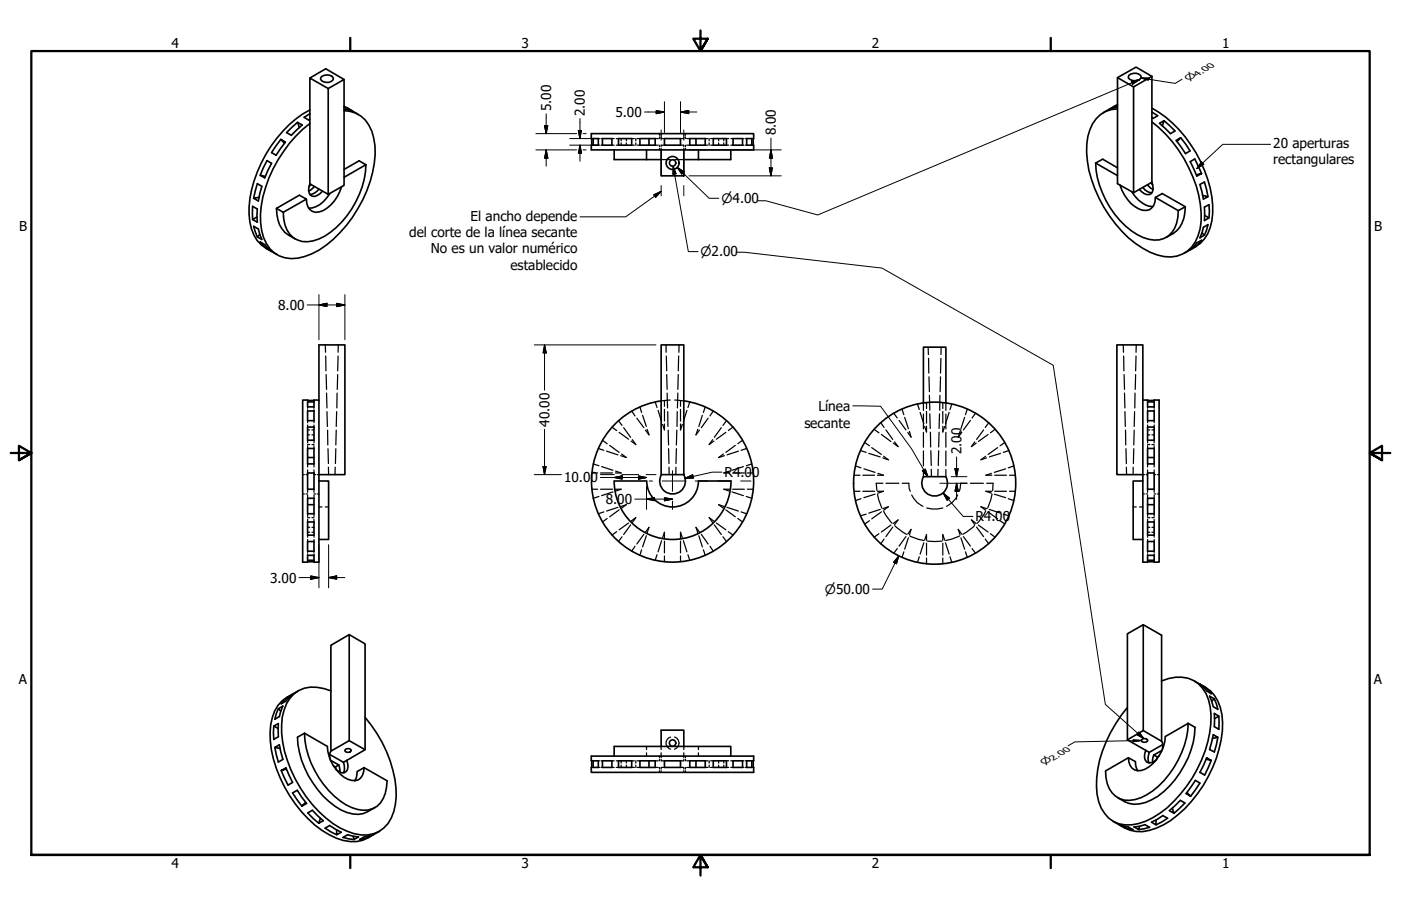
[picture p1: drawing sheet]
<svg xmlns="http://www.w3.org/2000/svg" width="432mm" height="279mm" viewBox="0 0 432 279" stroke-linecap="round" stroke-linejoin="round" font-family="sans-serif">
<!-- layer: Visible (ANSI) -->
<g fill="none" stroke="#000" stroke-width=".51">
<path d="M91.7 37.7l-3.4 3.2 1.5 .8 3.4-3.2-1.5-.8 .6 1.6M95.5 24.1l5.7 3.2v32.6l-5.7-3.2zM95.5 24.1l4.9-2.9 5.6 3.3-4.8 2.8M95.5 33.9a38.4 38.4 0 0 0-18 24.6 21.3 21.3 0 0 0 .8 14.1 12.9 12.9 0 0 0 7.2 5.9M95.5 35.1l-1.8 1.1 1.4 .8 .4-.2M99.2 23.6a2.33 2.33 0 0 1 3.5 .7 2.34 2.34 0 0 1-3.9 .1zM106 24.5v32.7l-4.8 2.7M106 34.1a9.4 9.4 0 0 1 9.2 8.5 29.9 29.9 0 0 1-3.4 19 36.5 36.5 0 0 1-15.7 16.7 11 11 0 0 1-11.6-.3 13.8 13.8 0 0 1-4.2-11.8 39.9 39.9 0 0 1 15.2-28.1M106 33.6l2.6 .7-1.3-.8-.2 .3M106 32.8l4.4 2.5M106 33l1.3 .5M344.4 33.6a8.9 8.9 0 0 0-8.5 6.4 25.5 25.5 0 0 0 1.5 18.2 38.6 38.6 0 0 0 14.8 18.4 12.7 12.7 0 0 0 12.2 1.8 11.4 11.4 0 0 0 5.8-10.2 38.9 38.9 0 0 0-13-28.8l-2.2-1.8"/>
<path d="M344.4 33l-2.5 .8 1.4-.8 .1 .2M344.4 32.3l-4.4 2.4M344.4 32.5l-1.1 .5M348 23.1a2.46 2.46 0 0 1 3.7 .6 2.33 2.33 0 0 1-3.9 .4zM349.4 26.8v32.6l5.6-3.2M355 23.6l-4.9-2.9-5.7 3.2v32.7l5 2.8M355 23.6l-5.6 3.2-5-2.9M355 23.6v32.6M355 33.3a38.4 38.4 0 0 1 18.8 32.5 11.8 11.8 0 0 1-5.2 10.2l-3.5 2M355 34.5l1.8 1.2-1.4 .8-.4-.2M358.8 37.2l3.3 3.2-1.4 .8-3.3-3.2 1.4-.8-.5 1.6M80.2 54l2.1-4.5 1.4 .9-2.1 4.5-1.4-.9 1.6 .4"/>
<path d="M86.6 43l-2.9 4.1 1.4 .8 2.8-4.1-1.3-.8 1.1 1.2M95.5 56.7a2.83 2.83 0 0 0 .8 3.8 3.4 3.4 0 0 0 3.1-1.6M95.8 56.9l-.6 .6M96.9 57.5l-1.8 1.4M98.3 58.4a3.7 3.7 0 0 1-2.8 1.5M101.7 59.7a7.9 7.9 0 0 1-6.6 4.5M105.3 57.6a11.4 11.4 0 0 1-6.9 7.7 3.3 3.3 0 0 1-4-3.9M112.8 50.8a27.3 27.3 0 0 1-14.6 22.9 7.2 7.2 0 0 1-10.8-6.2l-.1-2M112.8 50.8l-2.1-1.2-4.7 2.7M112.8 50.8l-6.8 3.9M182.8 42.7h1.6v2.1h-1.6zM185.7 42.7h2.9v2.1h-2.9z"/>
<path d="M189.3 46.2v3h14.5M190.6 42.7h4.1v2.1h-4.1zM197.2 42.7h4.7v2.1h-4.7zM199.3 46.2v3M200 42.7v2.1M203.8 46.2h7v8h-7zM203.8 46.2h-21.6v-5h50.1v5h-21.5M204.8 42.7h4.9v2.1h-4.9zM212.6 42.7h4.8v2.1h-4.8zM214.5 42.7v2.1M215.3 46.2v3M219.8 42.7h4.1v2.1h-4.1z"/>
<path d="M225.2 46.2v3h-14.4M225.9 42.7h3v2.1h-3zM230.1 42.7h1.6v2.1h-1.6zM337.7 50.3a27.3 27.3 0 0 0 14.5 22.9 7.1 7.1 0 0 0 9.8-2.8l.6-1.6 .6-3.8M337.7 50.3l2.2-1.2 4.5 2.7M337.7 50.3l6.7 3.9M345.2 57a11.6 11.6 0 0 0 6.9 7.8 3.4 3.4 0 0 0 4-3.9M348.8 59.1a8.4 8.4 0 0 0 6.5 4.6M352.2 57.8a3.6 3.6 0 0 0 2.8 1.6M353.6 57l1.7 1.4M354.7 56.4l.6 .6M355 56.2a2.83 2.83 0 0 1-.7 3.8 3.4 3.4 0 0 1-3.1-1.6"/>
<path d="M363.9 42.5l2.9 4-1.4 .9-2.9-4.1 1.4-.8-1.1 1.1M370.3 53.5l-2.1-4.5-1.4 .8 2.1 4.5 1.4-.8-1.6 .4M79.2 66.9l-1.3 .8 1.4 .8v-4l-1.4-.9v4.1M79.8 60.8l-1.6 .4 1.4 .8 1.1-4.5-1.4-.9-1.1 4.6M80.1 72.3l-.8 .8 1.4 .8-1.1-3.3-1.4-.8 1.1 3.3M82.5 76.5l-.2 .2 1.4 .8-2.1-2.1-1.4-.8 2.1 2.1M85.2 64.3a9.1 9.1 0 0 0 5.9 9.4M85.2 64.3l2.1 1.2M94.4 61.4l-7.1 4.1M94.4 61.4l-2.1-1.2-7.1 4.1M356.1 60.9l7.1 4.1M356.1 60.9l2.1-1.2 7.1 4.1"/>
<path d="M365.3 63.8a9.3 9.3 0 0 1-5.9 9.4M365.3 63.8l-2.1 1.2M368 75.9l.2 .3-1.4 .8 2.1-2.1 1.4-.8-2.1 2.1M370.5 71.8l.7 .7-1.4 .8 1.1-3.2 1.4-.8-1.1 3.2M370.6 60.3l1.7 .3-1.4 .8-1.1-4.5 1.4-.8 1.1 4.5M371.3 66.4l1.3 .8-1.4 .8v-4.1l1.4-.8v4.1M203.8 106.4h7v40h-7zM94.8 124h2v1.5h-2zM94.8 126.7h2v3h-2zM94.8 131.7h2v4.1h-2zM94.8 138.3h2v4.8h-2zM98.3 123.4h-5v50h5v-67h8v40h-8"/>
<path d="M203.8 123.6a25 25 0 0 0-17.5 38.2 25 25 0 0 0 42 .1 25 25 0 0 0-17.5-38.3M284.6 124.3v-17.2h6.9v17.2M352.2 123.4h5.1v50h-5.1v-67h-8v40h8M353.7 124h2v1.5h-2zM353.7 126.7h2v3h-2zM353.7 131.7h2v4.1h-2zM353.7 138.3h2v4.8h-2zM94.8 141.1h2M94.8 145.9h2v5h-2zM94.8 153.7h2v4.7h-2zM94.8 155.6h2M98.3 148.3h3v18.1h-3"/>
<path d="M189.3 148.4a18 18 0 0 0 18 18 18 18 0 0 0 18-18M189.3 148.3h10M199.3 148.4a8 8 0 0 0 8 7.9 8 8 0 0 0 8-7.9M203.9 146.4a4 4 0 0 0 3.4 5.9 4 4 0 0 0 3.4-5.9M215.3 148.3h9.9M291.5 147h-6.9a4 4 0 0 0 3.5 6 4 4 0 0 0 3.4-6M352.2 148.3h-3v18.1h3M353.7 141.1h2M353.7 145.9h2v5h-2zM353.7 153.7h2v4.7h-2zM353.7 155.6h2M94.8 161h2v4h-2z"/>
<path d="M94.8 167h2v3h-2zM94.8 171.3h2v1.5h-2zM353.7 161h2v4h-2zM353.7 167h2v3h-2zM353.7 171.3h2v1.5h-2zM107.6 195.7l-5.6 3.3v32.6l5.6-3.2v-32.7l4.9 2.9v32.6l-5.6 3.3M352.4 192.7v32.6l5.6 3.3M85.8 218.6l-1.1 3.2 1.4-.8 1.1-3.3-1.4 .9 .8 .7M88.8 214.9l-2.1 2.1 1.4-.8 2.1-2.1-1.4 .8 .2 .3M91.9 213a12.9 12.9 0 0 0-7.3 6.3 23.9 23.9 0 0 0 .6 17.6 40.2 40.2 0 0 0 14.1 19.2 17 17 0 0 0 10.6 3.4l1.9-.4 5.2-2.8M102 213a10.6 10.6 0 0 0-11.3 .9 14.7 14.7 0 0 0-3.9 12.2 39.4 39.4 0 0 0 18 29.2 14 14 0 0 0 10.3 1.8 10.1 10.1 0 0 0 6.8-9 34.9 34.9 0 0 0-7.5-24.5l-1.9-2.4M358 210a10.3 10.3 0 0 1 12.6 2.3 17.5 17.5 0 0 1 2.3 13.5 39.9 39.9 0 0 1-15.5 25 15.3 15.3 0 0 1-12.5 3.3 10.6 10.6 0 0 1-6.8-9.1 36.6 36.6 0 0 1 9.4-26.8"/>
<path d="M368.1 210l3.5 2a12.2 12.2 0 0 1 5.2 10.8 38.9 38.9 0 0 1-18.2 31.6 13.9 13.9 0 0 1-10.3 1.6l-5.2-2.7M371.3 211.8l2 2.1-1.4-.8-2.1-2.1 1.5 .8-.2 .3M374.3 215.5l1 3.3-1.3-.9-1.2-3.2 1.5 .8-.9 .7M84.4 223.9v4.1l1.4-.8v-4.1l-1.4 .8 1.3 .8M84.7 230.5l1.1 4.5 1.4-.8-1.1-4.5-1.4 .8 1.6 .3M88.3 237.2l-1.6 .4 1.4-.8 2.1 4.5-1.4 .8-2.1-4.5M93.9 226.1l-2.2 1.2a28 28 0 0 0 13.3 22.4 8.8 8.8 0 0 0 10.6-.7M93.9 226.1a27.3 27.3 0 0 0 14.5 22.9 7.1 7.1 0 0 0 9.7-2.7l.6-1.6 .6-3.9-7.1-4.1M93.9 226.1l7 4.1a12 12 0 0 0 6.2 10.1 3.1 3.1 0 0 0 5-2.3l.1-1.3M101.6 232.7l4.3 2.4M101.9 234.4l2.5 1.5M102 231.6l-.3 .7v1.8"/>
<path d="M102.8 236.2l.6 .3M104.4 235.9l.4 2.2M104.4 235.9l-1 .6M105.9 235.1a4.2 4.2 0 0 1 0 3.2M106.6 231a1.1 1.1 0 0 1 1.7 .5 1.11 1.11 0 0 1-1.1 .5 1.11 1.11 0 0 1-.9-.7zM106.9 234.5a2.77 2.77 0 0 1-.9 3.8 2.56 2.56 0 0 1-2.6-1.8M106.9 234.5l-1 .6M107.6 228.4l4.9 2.8M112.2 236.7l-2.1 1.2-.3 2.1-.5 .8M182.2 233.2h50.1v5h-50.1zM182.8 234.6h1.6v2.1h-1.6zM185.7 234.6h2.9v2.1h-2.9z"/>
<path d="M189.3 233.2v-3h35.9v3M190.6 234.6h4.1v2.1h-4.1zM197.2 234.6h4.7v2.1h-4.7zM200 234.6v2.1M203.8 230.2v-5h7v5M204.8 234.6h4.9v2.1h-4.9zM212.6 234.6h4.8v2.1h-4.8zM214.5 234.6v2.1M219.8 234.6h4.1v2.1h-4.1zM225.9 234.6h3v2.1h-3zM230.1 234.6h1.6v2.1h-1.6zM347.8 233.7l2.1 1.2 .1 1.1 .6 1.7"/>
<path d="M351.9 228.1a1.29 1.29 0 0 1 1.9 .2 1.14 1.14 0 0 1-2 .2zM352.4 225.3l-4.9 2.9M353.1 231.4a2.77 2.77 0 0 0 .9 3.9 2.52 2.52 0 0 0 2.7-1.9M353.1 231.4l1.1 .6M354.2 232a3.6 3.6 0 0 0 0 3.3M355.6 232.9l-.4 1.5 .1 .7M355.6 232.9l1.1 .5M357.2 233.1l-.5 .3M358 228.6v-32.7l-5.6-3.2-4.9 2.8v32.7l5.6 3.2M358 228.6l.3 .6v1.8M358.1 231.4l-2.5 1.5M358.4 229.6l-4.2 2.4"/>
<path d="M366.2 223.1l2.1 1.2a28.8 28.8 0 0 1-11.4 21.3 11.5 11.5 0 0 1-8.9 2.2l-3.5-1.8M366.2 223.1a28.2 28.2 0 0 1-12.8 22 8.5 8.5 0 0 1-9.5 .5 8.9 8.9 0 0 1-3.2-7.9l7.1-4M366.2 223.1l-7 4a12.5 12.5 0 0 1-6.3 10.1 3.4 3.4 0 0 1-3.7-.1 3.4 3.4 0 0 1-1.4-3.4M371.7 234.1l1.6 .4-1.4-.8-2.1 4.5 1.5 .8 2-4.5M375.3 227.4l-1 4.5-1.5-.8 1.2-4.5 1.3 .8-1.6 .3M375.7 220.9v4l-1.4-.8v-4.1l1.4 .9-1.4 .7M94.2 247.5l-1.2 1.1 1.5-.8-2.9-4.1-1.4 .8 2.8 4.1M98.7 252.3l-.5 1.6 1.4-.8-3.3-3.2-1.4 .8 3.3 3.2M103.8 255.9v1.5l1.4-.7-3.6-2.1-1.4 .8 3.6 2M108.8 257.9l.3 1 1.4-.8-3.4-.7-1.4 .9 3.4 .6M113.6 257.9l.1 .2 1.4-.8-2.8 .8-1.4 .8 2.8-.8M346.5 254.8l-.2 .3-1.4-.8 2.8 .7 1.5 .8-2.9-.7"/>
<path d="M351.2 254.8l-.2 1-1.5-.8 1.7-.2 1.7-.5 1.4 .8-3.3 .7M356.3 252.9v1.5l-1.4-.8 3.5-2.1 1.5 .8-3.6 2.1M361.3 249.2l.5 1.6-1.4-.8 3.4-3.2 1.4 .8-3.4 3.2M365.8 244.4l1.2 1.2-1.4-.9 2.8-4 1.4 .8-2.8 4.1"/>
<circle cx="207.3" cy="50.3" r="2"/>
<circle cx="207.3" cy="50.3" r=".98"/>
<circle cx="288.1" cy="149" r="25"/>
<circle cx="207.3" cy="229.1" r=".98"/>
</g>
<!-- layer: Hidden (ANSI) -->
<g fill="none" stroke="#000" stroke-width=".38">
<path d="M182.4 44.8h.2M182.4 42.7h.2M182.7 44.8h.1M182.7 42.7h.1M184.4 44.8h.4M184.4 42.7h.4M185.2 44.8h.5M185.2 42.7h.5M188.6 44.8h.7M188.6 42.7h.7M189.9 44.8h.7M189.9 42.7h.7"/>
<path d="M191.5 42.7v.7M191.5 44.1v.7M193 42.7v.7M193 44.1v.7M194.7 44.8h.8M194.7 42.7h.8M196 42.7v.7M196 44.1v.7M196.3 44.8h.9M196.3 42.7h.9M201.9 44.8h1M201.9 42.7h1"/>
<path d="M203.3 41.2v.5M203.3 42.2v.5M203.3 44.8v.4M203.3 45.7v.5M203.8 49.2h2.8M203.8 41.2v.5M203.8 42.2v.5h1M203.8 45.7v.5M204.8 44.8h-1v.4M208 49.2h2.8M209.7 44.8h1M209.7 42.7h1"/>
<path d="M210.8 41.2v.5M210.8 42.2v.5M210.8 44.8v.4M210.8 45.7v.5M211.3 41.2v.5M211.3 42.2v.5M211.3 44.8v.4M211.3 45.7v.5M211.6 44.8h1M211.6 42.7h1M217.4 44.8h.8M217.4 42.7h.8"/>
<path d="M218.6 42.7v.7M218.6 44.1v.7M219 44.8h.8M219 42.7h.8M221.5 42.7v.7M221.5 44.1v.7M223.1 42.7v.7M223.1 44.1v.7M223.9 44.8h.7M223.9 42.7h.7M225.2 44.8h.7M225.2 42.7h.7"/>
<path d="M228.9 44.8h.4M228.9 42.7h.4M229.7 44.8h.4M229.7 42.7h.4M231.7 44.8h.1M231.7 42.7h.1M232 44.8h.2M232 42.7h.2M100.3 106.4v2.2M100.4 109.8l.1 4.6M100.5 115.5l.1 4.6M104.1 115.5l-.2 4.6"/>
<path d="M104.2 109.8l-.1 4.6M104.3 106.4l-.1 2.2M205.3 106.4v2.2M205.4 109.8l.1 4.6M205.5 115.5l.1 4.6M209 115.5l-.1 4.6M209.2 109.8l-.2 4.6M209.3 106.4l-.1 2.2M286.1 107.1v2.2M286.2 110.5l.1 4.6M286.3 116.2l.1 4.6M289.9 116.2l-.1 4.6"/>
<path d="M290 110.5l-.1 4.6M290.1 107.1l-.1 2.2M346.2 106.4l.1 2.2M346.3 109.8l.1 4.6M346.5 115.5l.1 4.6M350 115.5l-.1 4.6M350.1 109.8l-.1 4.6M350.2 106.4l-.1 2.2M94.8 132.6h.6M94.8 134.1h.6M94.8 123.5v.1M94.8 123.8v.2"/>
<path d="M94.8 125.5v.4M94.8 126.4v.3M94.8 129.7v.7M94.8 131.1v.6M94.8 135.8v.8M94.8 137.5v.8M94.8 137.1h.6M96.1 132.6h.7M96.1 134.1h.7M96.1 137.1h.7M96.8 123.5v.1M96.8 123.8v.2"/>
<path d="M96.8 125.5v.4M96.8 126.4v.3M96.8 129.7v.7M96.8 131.1v.6M96.8 135.8v.8M96.8 137.5v.8M100.6 121.2l.2 4.6M100.8 126.9l.1 4.6M101 132.7v4.5M101.1 138.4l.1 4.5M103.5 138.4l-.1 4.5M103.6 132.7l-.1 4.5"/>
<path d="M103.8 126.9l-.2 4.6M103.9 121.2l-.1 4.6M184.4 138.3l1.7 .6M185.7 135.8l1.4 1M186.9 139.1l3.5 1.2M187.9 137.4l2.9 2.1M188.6 131.7l1.5 1.1M190.6 129.7l1.1 1.5M190.8 133.3l2.9 2.1M192.2 131.9l2.2 3M194.7 126.7l1 1.6M194.9 135.6l1.1 1.5-1.5-1.1"/>
<path d="M196.3 129l2.1 2.9M197.2 125.5l.5 1.7M198.1 128.1l1.1 3.4M199.5 132.4l.5 1.7-1.1-1.4M201.9 124l.6 1.7M202.8 126.6l1.1 3.4M204.8 130.7v1.9l-.6-1.7M204.8 123.5v1.8M204.8 126.2v3.7M205.6 121.2l.1 4.6M205.8 126.9l.1 4.6M205.9 132.7l.2 4.5"/>
<path d="M206.1 138.4l.1 4.5M206.6 123.4l-2.8 .2M208 123.4l2.8 .2M208.5 138.4l-.2 4.5M208.6 132.7l-.1 4.5M208.7 126.9v4.6M208.9 121.2l-.1 4.6M209.7 130.7v1.9l.6-1.7M209.7 123.5v1.8M209.7 126.2v3.7M211.7 126.6l-1.1 3.4M212.6 124l-.6 1.7"/>
<path d="M215.1 132.4l-.6 1.7 1.1-1.4M216.5 128.1l-1.1 3.4M217.4 125.5l-.6 1.7M218.2 129l-2 2.9M219.6 135.6l-1 1.5 1.4-1.1M219.8 126.7l-1 1.6M222.3 131.9l-2.1 3M223.7 133.3l-2.9 2.1M223.9 129.7l-1.1 1.5M225.9 131.7l-1.4 1.1M226.6 137.4l-2.9 2.1M227.6 139.1l-3.5 1.2"/>
<path d="M228.9 135.8l-1.5 1M230.1 138.3l-1.7 .6M265.2 138.9l1.8 .6M266.5 136.5l1.5 1M267.8 139.8l3.5 1.1M268.7 138l3 2.1M269.4 132.4l1.5 1.1M271.5 130.4l1 1.4M271.7 134l2.9 2.1M273 132.6l2.1 2.9M275.5 127.4l1 1.5M275.7 136.3l1.1 1.4-1.5-1"/>
<path d="M277.1 129.7l2.1 2.9M278 126.2l.6 1.7M278.8 128.7l1.2 3.5M280.3 133l.5 1.8-1-1.5M282.8 124.6l.5 1.7M283.6 127.2l1.1 3.5M284.6 124.3v2.3M284.6 127.7v4.6M284.6 133.3v4.6M284.6 139.1v4.5M285.6 131.4v1.8l-.6-1.7M285.6 124.1v1.9"/>
<path d="M285.6 126.9v3.6M286.4 121.9l.2 4.6M286.6 127.6l.1 4.5M286.8 133.3v4.6M286.9 139l.1 4.6M289.3 139l-.1 4.6M289.4 133.3l-.1 4.6M289.6 127.6l-.2 4.5M289.7 121.9l-.1 4.6M290.6 131.4v1.8l.5-1.7M290.6 124.1v1.9M290.6 126.9v3.6"/>
<path d="M291.5 124.3v2.3M291.5 127.7v4.6M291.5 133.3v4.6M291.5 139.1v4.5M292.5 127.2l-1.1 3.5M293.4 124.6l-.6 1.7M295.9 133l-.6 1.8 1.1-1.5M297.3 128.7l-1.1 3.5M298.1 126.2l-.5 1.7M299.1 129.7l-2.2 2.9M300.4 136.3l-1 1.4 1.5-1M300.7 127.4l-1.1 1.5"/>
<path d="M303.1 132.6l-2.1 2.9M304.5 134l-2.9 2.1M304.7 130.4l-1 1.4M306.7 132.4l-1.5 1.1M307.5 138l-3 2.1M308.4 139.8l-3.5 1.1M309.7 136.5l-1.5 1M311 138.9l-1.8 .6M346.6 121.2l.1 4.6M346.7 126.9l.1 4.6M346.9 132.7l.1 4.5M347 138.4l.2 4.5"/>
<path d="M349.4 138.4l-.1 4.5M349.6 132.7l-.2 4.5M349.7 126.9l-.1 4.6M349.8 121.2v4.6M353.7 132.6h.7M353.7 134.1h.7M353.7 137.1h.7M353.7 123.5v.1M353.7 123.8v.2M353.7 125.5v.4M353.7 126.4v.3M353.7 129.7v.7"/>
<path d="M353.7 131.1v.6M353.7 135.8v.8M353.7 137.5v.8M355 132.6h.7M355 134.1h.7M355 137.1h.7M355.7 123.5v.1M355.7 123.8v.2M355.7 125.5v.4M355.7 126.4v.3M355.7 129.7v.7M355.7 131.1v.6"/>
<path d="M355.7 135.8v.8M355.7 137.5v.8M93.3 146.4h.5M93.3 152.3h.5M94.3 146.4h.5M94.3 152.3h.5M94.8 143.1v.9M94.8 144.9v1M94.8 150.9v.9M94.8 152.7v1M94.8 158.4v.9M94.8 159.6h.6"/>
<path d="M96.1 159.6h.7M96.8 146.4h.5M96.8 152.3h.5M96.8 143.1v.9M96.8 144.9v1M96.8 150.9v.9M96.8 152.7v1M96.8 158.4v.9M97.8 146.4h.5M97.8 152.3h.5M98.3 156.3h1M100.3 156.3h1"/>
<path d="M101.2 144.1l.1 2.3M103.3 144.1v2.3M182.4 145.9h1.8M182.4 150.9h1.8M182.8 143.1l1.8 .5M184.6 153.1l-1.8 .6M185.1 145.9h3.7M185.1 150.9h3.7M185.4 143.9l3.5 1.1M186.1 157.9l-1.7 .5M187.1 159.9l-1.4 1.1M188.9 151.7l-3.5 1.1"/>
<path d="M189.7 150.9h1.8l-1.8 .5M189.7 145.3l1.8 .6h-1.8M190.4 156.5l-3.5 1.1M190.8 157.2l-2.9 2.2M191.3 156.2l1.7-.6-1.4 1.1M191.6 140l1.4 1.1-1.7-.6M206.2 144.1v2.3M208.3 144.1v2.3M222.9 140l-1.4 1.1 1.8-.6M223.3 156.2l-1.8-.6 1.4 1.1M223.7 157.2l2.9 2.2M224.1 156.5l3.5 1.1"/>
<path d="M224.8 145.3l-1.7 .6h1.8M224.9 150.9h-1.8l1.7 .5M225.6 151.7l3.5 1.1M225.8 145.9h3.6M225.8 150.9h3.6M227.4 159.9l1.5 1.1M228.4 157.9l1.7 .5M229.1 143.9l-3.5 1.1M230 153.1l1.7 .6M230.3 145.9h1.9M230.3 150.9h1.9M231.7 143.1l-1.7 .5"/>
<path d="M263.2 146.6h1.8M263.2 151.5h1.8M263.7 143.7l1.7 .6M265.4 153.8l-1.7 .6M265.9 146.6h3.7M265.9 151.5h3.7M266.3 144.6l3.4 1.1M267 158.6l-1.8 .5M269.7 152.4l-3.4 1.1M270.4 152.4l1.4 4.3M270.4 151.5h1.9l-1.7 .6M270.6 146l1.7 .6h-1.9"/>
<path d="M271.3 157.1l-3.5 1.1M271.7 157.9l-3 2.1M272.1 149h-2l.2 2.3M272.1 156.8l1.7-.5-1.4 1.1M272.4 157.7l.5 1.1 2.1 2.6M272.4 140.7l1.4 1.1-1.7-.6M273 149h4.1M278.1 149h2l.1 1.7 .3 .8M281 152.7a6.8 6.8 0 0 0 3.5 3.4M284.6 144.8v2.2M285.6 156.7l1.7 .3h1.6l1.7-.3M287 144.7l.1 2.3"/>
<path d="M289.1 144.7v2.3M291.5 144.8v2.2M295.1 152.7a7.1 7.1 0 0 1-3.4 3.4M298.1 149h-2l-.4 2.5M299.1 149h4M303.8 157.7l-.6 1.1-2 2.6M303.8 140.7l-1.5 1.1 1.7-.6M304 156.8l-1.7-.5 1.5 1.1M304.1 149h2l-.2 2.3M304.5 157.9l3 2.1M304.9 157.1l3.5 1.1M305.6 146l-1.8 .6h1.9"/>
<path d="M305.7 151.5h-1.9l1.8 .6M305.8 152.4l-.4 1.7-1 2.6M306.5 152.4l3.4 1.1M306.6 146.6h3.6M306.6 151.5h3.6M309.2 158.6l1.8 .5M309.9 144.6l-3.4 1.1M310.8 153.8l1.7 .6M311.1 146.6h1.8M311.1 151.5h1.8M312.5 143.7l-1.7 .6M347.2 144.1v2.3"/>
<path d="M349.2 156.3h1M349.2 144.1v2.3M351.2 156.3h1M352.2 146.4h.5M352.2 152.3h.5M353.3 146.4h.4M353.3 152.3h.4M353.7 159.6h.7M353.7 143.1v.9M353.7 144.9v1M353.7 150.9v.9M353.7 152.7v1"/>
<path d="M353.7 158.4v.9M355 159.6h.7M355.7 146.4h.5M355.7 152.3h.5M355.7 143.1v.9M355.7 144.9v1M355.7 150.9v.9M355.7 152.7v1M355.7 158.4v.9M356.7 146.4h.6M356.7 152.3h.6M94.8 160.1v.9"/>
<path d="M94.8 165v.7M94.8 166.4v.6M94.8 170v.4M94.8 170.8v.5M94.8 172.8v.2M94.8 173.1v.1M94.8 162.6h.6M94.8 164.1h.6M96.1 162.6h.7M96.1 164.1h.7M96.8 160.1v.9M96.8 165v.7"/>
<path d="M96.8 166.4v.6M96.8 170v.4M96.8 170.8v.5M96.8 172.8v.2M96.8 173.1v.1M190.1 164l-1.5 1M191.7 165.5l-1.1 1.5M193.7 161.3l-2.9 2.1M194.4 161.9l-2.2 2.9M194.5 160.7l1.5-1.1-1.1 1.6M195.7 168.5l-1 1.5M197.7 169.5l-.5 1.8"/>
<path d="M198.4 164.8l-2.1 3M198.9 164.1l1.1-1.5-.5 1.7M199.2 165.2l-1.1 3.5M202.5 171.1l-.6 1.7M203.9 166.8l-1.1 3.4M204.2 165.9l.6-1.8v1.9M204.8 166.9v3.6M204.8 171.4v1.8M209.7 166.9v3.6M209.7 171.4v1.8M210.3 165.9l-.6-1.8v1.9M210.6 166.8l1.1 3.4"/>
<path d="M212 171.1l.6 1.7M215.4 165.2l1.1 3.5M215.6 164.1l-1.1-1.5 .6 1.7M216.2 164.8l2 3M216.8 169.5l.6 1.8M218.8 168.5l1 1.5M220 160.7l-1.4-1.1 1 1.6M220.2 161.9l2.1 2.9M220.8 161.3l2.9 2.1M222.8 165.5l1.1 1.5M224.5 164l1.4 1M268 160.6l-1.5 1"/>
<path d="M270.9 164.6l-1.5 1.1M272.5 166.2l-1 1.5M274.6 161.9l-2.9 2.2M275.1 162.6l-2.1 2.9M275.3 161.4l1.5-1.1-1.1 1.5M275.8 162.1l3.6 2.7M276.5 169.2l-1 1.4M278.6 170.2l-.6 1.7M279.2 165.5l-2.1 2.9M279.8 164.7l1-1.4-.5 1.7M280 165.9l-1.2 3.5M280.4 165.3l2.6 1 1.7 .4"/>
<path d="M283.3 171.7l-.5 1.8M284.7 167.4l-1.1 3.5M285 166.6l.6-1.8v1.8M285.6 167.5v3.7M285.6 172.1v1.8M285.8 166.9h4.5M290.6 167.5v3.7M290.6 172.1v1.8M291.1 166.6l-.5-1.8v1.8M291.4 167.4l1.1 3.5M292.8 171.7l.6 1.8M295.7 165.3l-2.5 1-1.7 .4"/>
<path d="M296.2 165.9l1.1 3.5M296.4 164.7l-1.1-1.4 .6 1.7M296.9 165.5l2.2 2.9M297.6 170.2l.5 1.7M299.6 169.2l1.1 1.4M300.4 162.1l-3.7 2.7M300.9 161.4l-1.5-1.1 1 1.5M301 162.6l2.1 2.9M301.6 161.9l2.9 2.2M303.7 166.2l1 1.5M305.2 164.6l1.5 1.1M308.2 160.6l1.5 1"/>
<path d="M353.7 162.6h.7M353.7 164.1h.7M353.7 160.1v.9M353.7 165v.7M353.7 166.4v.6M353.7 170v.4M353.7 170.8v.5M353.7 172.8v.2M353.7 173.1v.1M355 162.6h.7M355 164.1h.7M355.7 160.1v.9"/>
<path d="M355.7 165v.7M355.7 166.4v.6M355.7 170v.4M355.7 170.8v.5M355.7 172.8v.2M355.7 173.1v.1M182.4 236.7h.2M182.4 234.6h.2M182.7 236.7h.1M182.7 234.6h.1M184.4 236.7h.4M184.4 234.6h.4"/>
<path d="M185.2 236.7h.5M185.2 234.6h.5M188.6 236.7h.7M188.6 234.6h.7M189.9 236.7h.7M189.9 234.6h.7M191.5 234.6v.7M191.5 236v.7M193 234.6v.7M193 236v.7M194.7 236.7h.8M194.7 234.6h.8"/>
<path d="M196 234.6v.7M196 236v.7M196.3 236.7h.9M196.3 234.6h.9M199.3 230.2v.9M199.3 232.2v1M201.9 236.7h1M201.9 234.6h1M203.3 233.2v.5M203.3 234.2v.4M203.3 236.7v.5M203.3 237.7v.5"/>
<path d="M203.8 230.2v.9M203.8 232.2v1.5M203.8 234.2v.4h1M203.8 237.7v.5M204.8 236.7h-1v.5M206.7 227.3a1.89 1.89 0 0 0-1.5 1.9 1.89 1.89 0 0 0 1.5 1.8M207.9 227.3a2 2 0 0 1 1.4 1.9 2 2 0 0 1-1.4 1.9M209.7 236.7h1M209.7 234.6h1M210.8 230.2v.9M210.8 232.2v1.5M210.8 234.2v.4"/>
<path d="M210.8 236.7v.5M210.8 237.7v.5M211.3 233.2v.5M211.3 234.2v.4M211.3 236.7v.5M211.3 237.7v.5M211.6 236.7h1M211.6 234.6h1M215.3 230.2v.9M215.3 232.2v1M217.4 236.7h.8M217.4 234.6h.8"/>
<path d="M218.6 234.6v.7M218.6 236v.7M219 236.7h.8M219 234.6h.8M221.5 234.6v.7M221.5 236v.7M223.1 234.6v.7M223.1 236v.7M223.9 236.7h.7M223.9 234.6h.7M225.2 236.7h.7M225.2 234.6h.7"/>
<path d="M228.9 236.7h.4M228.9 234.6h.4M229.7 236.7h.4M229.7 234.6h.4M231.7 236.7h.1M231.7 234.6h.1M232 236.7h.2M232 234.6h.2"/>
</g>
<!-- layer: Border (ANSI) -->
<path d="M107.9 11.7v4M215.9 9.4v6.3l-2.2-3.8h4.4l-2.2 3.8 2.2-3.8M323.8 11.7v4M3.3 139.7h6.4l-3.9-2.2v4.4l3.9-2.2-3.9 2.2M428.5 139.7h-6.4l3.9-2.2v4.4l-3.9-2.2 3.9 2.2M9.7 263.7v-248h412.4v248h-412.4h412.4M107.9 263.7v4M218.1 267.5l-2.2-3.8 2.2 3.8h-4.4l2.2-3.8v6.3M323.8 263.7v4" fill="none" stroke="#000" stroke-width=".7"/>
<!-- layer: Dimension (ANSI) -->
<g fill="none" stroke="#000" stroke-width=".31">
<path d="M167.8 38.7h1l-.5 2.5zM168.3 35.1v6.1M178.8 36.6v6.1M198.6 34.5h6.2M202.2 34.1l2.6 .4-2.6 .6zM204.8 31.4v9.7M209.7 34.5l2.6-.4v1zM209.7 34.5h5.1M209.7 31.4v9.7M351.7 24.1h2.5l-.3 .6zM351.7 24.1l10.5 1.6 2.1-1.3M165.2 46.2h12.5"/>
<path d="M165.2 41.2h12.5M168.3 46.2l.5 2.6h-1zM168.3 46.2v5M175.6 42.7h8.5M175.6 44.8h8.5M178.2 40.3h1l-.4 2.4zM178.8 44.8l.4 2.4h-1zM178.8 44.8v4.9M179.7 46.2h1M179.7 41.2h1M207.5 51.2l.8 2.4-.9 .2zM207.5 51.2l4.7 26.4h2.9"/>
<path d="M208.7 51.6l2.1 1.4-.7 .7zM208.7 51.6l9.9 9.6h3M212.3 54.2h28.5M212.3 46.2h28.5M237.1 51.8h1l-.5 2.4zM237.6 46.2l.5 2.6h-1zM237.6 42.6v11.6M94.7 94h11.6M98.3 94l2.5-.5v1.1zM98.3 90.9v13.9M103.8 93.5l2.5 .5-2.5 .6zM106.3 90.9v13.9"/>
<path d="M164.7 106.4h37.5M167.8 106.4l.5 2.4h-.9zM167.8 106.4v13.9M167.8 132.4v14M164.7 146.4h8.3M167.4 143.9h.9l-.5 2.5zM185 147.3h14.3M185 146.4h4.4M189.3 147.3l2.5-.6v1.1zM191.6 146.4h5.2M195.6 153.9h11.7M196.8 146.7l2.5 .6-2.5 .5z"/>
<path d="M199.1 146.4h3.1M199.3 153.9l2.4-.4v.9zM199.3 150v7.1M204.8 153.5l2.5 .4-2.5 .5zM207.3 155.5v1.6M211.1 147.5l2.4-1.1 .2 1zM222.5 145.6h-3l-8.4 1.9M289.7 149h8.3M290.7 152.1l2 1.6-.8 .6zM290.7 152.1l6.2 7.2h2.9M293.1 147h4.9M294.3 144.5h1l-.5 2.5z"/>
<path d="M294.8 149l.5 2.5h-1zM294.8 140.9v6.1M294.8 149v5.1M92.1 178.1h6.2M95.8 177.6l2.5 .5-2.5 .5zM98.3 168v13.3M101.3 178.1l2.5-.5v1zM101.3 178.1h5M101.3 168v13.3M277 171.4l-.7 2.5-.9-.5zM277 171.4l-5.1 10.3h-3M349.2 228.2l2.6 .1-2.6 .4z"/>
<path d="M351.8 228.3l-20.5 .5-2.1 1.2"/>
</g>
<g fill="#000" stroke="#000" stroke-width=".31">
<path d="M167.8 38.7l.5 2.5zM167.8 38.7h1l-.5 2.5zM202.2 35.1l2.6-.6zM202.2 34.1l2.6 .4-2.6 .6zM209.7 34.5l2.6-.4zM209.7 34.5l2.6-.4v1zM351.7 24.1h2.5zM351.7 24.1h2.5l-.3 .6zM168.3 46.2l.5 2.6zM168.3 46.2l.5 2.6h-1zM178.2 40.3l.6 2.4zM178.2 40.3h1l-.4 2.4z"/>
<path d="M178.8 44.8l.4 2.4zM178.8 44.8l.4 2.4h-1zM207.5 51.2l.8 2.4zM207.5 51.2l.8 2.4-.9 .2zM208.7 51.6l2.1 1.4zM208.7 51.6l2.1 1.4-.7 .7zM237.1 51.8l.5 2.4zM237.1 51.8h1l-.5 2.4zM237.6 46.2l.5 2.6zM237.6 46.2l.5 2.6h-1zM98.3 94l2.5-.5zM98.3 94l2.5-.5v1.1z"/>
<path d="M103.8 94.6l2.5-.6zM103.8 93.5l2.5 .5-2.5 .6zM167.8 106.4l.5 2.4zM167.8 106.4l.5 2.4h-.9zM167.4 143.9l.4 2.5zM167.4 143.9h.9l-.5 2.5zM189.3 147.3l2.5-.6zM189.3 147.3l2.5-.6v1.1zM196.8 147.8l2.5-.5zM196.8 146.7l2.5 .6-2.5 .5zM199.3 153.9l2.4-.4zM199.3 153.9l2.4-.4v.9z"/>
<path d="M204.8 154.4l2.5-.5zM204.8 153.5l2.5 .4-2.5 .5zM211.1 147.5l2.4-1.1zM211.1 147.5l2.4-1.1 .2 1zM290.7 152.1l2 1.6zM290.7 152.1l2 1.6-.8 .6zM294.3 144.5l.5 2.5zM294.3 144.5h1l-.5 2.5zM294.8 149l.5 2.5zM294.8 149l.5 2.5h-1zM95.8 178.6l2.5-.5zM95.8 177.6l2.5 .5-2.5 .5z"/>
<path d="M101.3 178.1l2.5-.5zM101.3 178.1l2.5-.5v1zM277 171.4l-.7 2.5zM277 171.4l-.7 2.5-.9-.5zM349.2 228.7l2.6-.4zM349.2 228.2l2.6 .1-2.6 .4z"/>
</g>
<!-- layer: Symbol (ANSI) -->
<path d="M348.7 25.1l2.5-.5-2.1 1.4zM351.2 24.6l-99.2 41.7-16-4.4h-2.5M203.7 59.1l-1.6 1.7-.6-.7 2.2-1-10.9 7.8h-14M370.3 49.9l.7 .8-2.1 1.3zM391.6 44.5h-14.7l-8 7.5M226.9 77.8h2.5l42.4 4.9 52.8 29.9 16.1 104.6 11.9 10.6M262.8 125.2l8.6 .1 9.5 13.1 5.1 8.6M284.3 145.2l.9-.5 .8 2.3zM351 225.7l1.6 2.1-2.3-1.3z" fill="none" stroke="#000" stroke-width=".31"/>
<path d="M349.1 26l2.1-1.4zM348.7 25.1l2.5-.5-2.1 1.4zM370.3 49.9l-1.4 2.1zM370.3 49.9l.7 .8-2.1 1.3zM203.8 59l-1.7 1.8zM201.5 60.1l2.3-1.1-1.7 1.8zM284.3 145.2l1.7 1.8zM284.3 145.2l.9-.5 .8 2.3zM350.3 226.5l2.3 1.3zM351 225.7l1.6 2.1-2.3-1.3z" fill="#000" stroke="#000" stroke-width=".31"/>
<!-- layer: Center Mark (ANSI) -->
<path d="M207.3 145.2v6.3M207.3 154.6v.9" fill="none" stroke="#000" stroke-width=".31"/>
<!-- layer: Centerline (ANSI) -->
<path d="M203.8 40.1v3.1M203.8 46.2v8M203.8 57.2v3.2M210.8 40.1v3.1M210.8 46.2v8M210.8 57.2v3.2M200.1 148.3h1M204.1 148.3h7.2M214.2 148.3h4M221.2 148.3h4.2M228.3 148.3h3.2" fill="none" stroke="#000" stroke-width=".31"/>
<g font-size="4.2">
<text x="52.8" y="14.7">4</text>
<text x="160.8" y="14.7">3</text>
<text x="268.7" y="14.7">2</text>
<text x="376.7" y="14.7">1</text>
<text x="169.9" y="34.3" transform="rotate(-90 169.9 34.3)">5.00</text>
<text x="180.3" y="35.8" transform="rotate(-90 180.3 35.8)">2.00</text>
<text x="189.7" y="36.1">5.00</text>
<text x="239.1" y="41.8" transform="rotate(-90 239.1 41.8)">8.00</text>
<text x="392.4" y="45.6">20 aperturas</text>
<text x="392.4" y="50.6">rectangulares</text>
<text x="5.9" y="71.4">B</text>
<text x="145" y="68.1">El ancho depende</text>
<text x="423.5" y="71.4">B</text>
<text x="126.1" y="73.1">del corte de la línea secante</text>
<text x="132.8" y="78.1">No es un valor numérico</text>
<text x="157.4" y="83.1">establecido</text>
<text x="85.7" y="95.6">8.00</text>
<text x="169.4" y="131.6" transform="rotate(-90 169.4 131.6)">40.00</text>
<text x="247.9" y="131.9">secante</text>
<text x="252.2" y="126.9">Línea</text>
<text x="296.4" y="140.1" transform="rotate(-90 296.4 140.1)">2.00</text>
<text x="173.9" y="148.8">10.00</text>
<text x="223.3" y="147.1">R4.00</text>
<text x="186.7" y="155.4">8.00</text>
<text x="300.7" y="160.8">R4.00</text>
<text x="83.2" y="179.6">3.00</text>
<text x="5.8" y="211.1">A</text>
<text x="423.4" y="211.1">A</text>
<text x="52.8" y="267.7">4</text>
<text x="160.8" y="267.7">3</text>
<text x="268.7" y="267.7">2</text>
<text x="376.7" y="267.7">1</text>
</g>
<g font-size="4">
<text x="222.4" y="62.7">⌀4.00</text>
<text x="215.9" y="79.1">⌀2.00</text>
<text x="254.3" y="183.1">⌀50.00</text>
</g>
<g font-size="2.9">
<text x="366.3" y="25" transform="rotate(-30 366.3 25)">⌀4.00</text>
<text x="321.8" y="235.8" transform="rotate(-30 321.8 235.8)">⌀2.00</text>
</g>
</svg>
